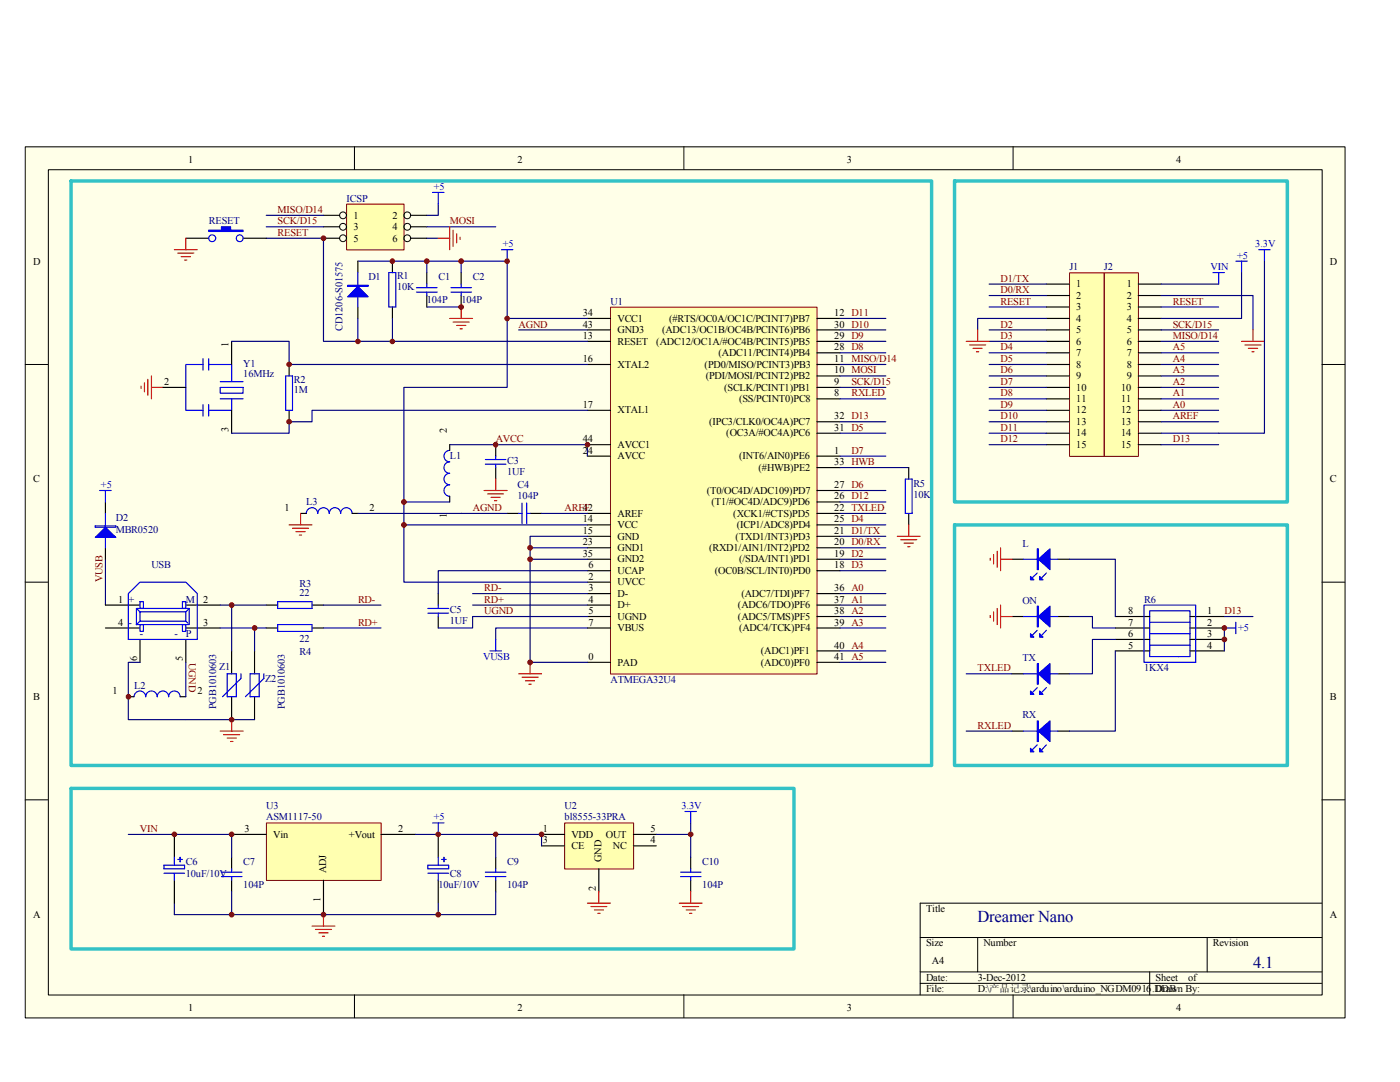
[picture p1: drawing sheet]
<svg xmlns="http://www.w3.org/2000/svg" width="279mm" height="216mm" viewBox="0 0 279 216" stroke-linecap="round" stroke-linejoin="round" font-family="sans-serif">
<path d="M5 29.3h263.4v173.8h-263.4z" fill="#ffffe8"/>
<g fill="none" stroke="#000" stroke-width=".2">
<path d="M5 29.3h263.4v173.8h-263.4zM9.7 33.9h254.2v164.6h-254.2zM70.7 29.3v4.5M136.5 29.3v4.5M202.2 29.3v4.5M5 72.7h4.6M263.8 72.7h4.6M5 116.2h4.6M263.8 116.2h4.6M5 159.6h4.6M263.8 159.6h4.6M70.7 198.5v4.6"/>
<path d="M136.5 198.5v4.6M183.6 187.1h80.2M183.6 193.9h80.2M183.6 196.2h80.2M195.1 187.1v6.8M202.2 198.5v4.6M229.4 193.9v4.6M240.9 187.1v6.8M263.8 180.2h-80.2v18.3"/>
</g>
<path d="M69.2 40.8h11.4v9.1h-11.4z" fill="#ffffb0"/>
<path d="M69.2 40.7h11.4v9.2h-11.4z" fill="none" stroke="#800000" stroke-width=".2"/>
<g fill="none" stroke="#000" stroke-width=".2">
<circle cx="68.5" cy="43" r=".68"/>
<circle cx="68.5" cy="45.3" r=".68"/>
<circle cx="68.5" cy="47.5" r=".68"/>
<circle cx="81.3" cy="45.3" r=".68"/>
<circle cx="81.3" cy="47.5" r=".68"/>
<circle cx="81.3" cy="43" r=".68"/>
</g>
<path d="M64.6 43h3.2M64.6 45.3h3.2M64.6 47.5h3.2M82 43h3.2M82 45.3h3.2M82 47.5h3.2M202 134.5h2.3M211.1 134.5h2.3" fill="none" stroke="#000" stroke-width=".23"/>
<path d="M85.2 45.3h13.7M85.2 47.5h2.3M87.5 40.7v2.3h-2.3" fill="none" stroke="#000080" stroke-width=".23"/>
<path d="M87.5 47.5h2.2M89.7 45.3v4.5M90.4 45.9v3.2M91.1 46.7v1.8M91.8 47.3v.5" fill="none" stroke="#f00" stroke-width=".23"/>
<path d="M204.3 134.5h6.8M207 137.2l-.9 .9M208.8 137.2l-.9 .9" fill="none" stroke="#00f" stroke-width=".23"/>
<path d="M207.2 134.5l2.3-2.1v4.1z" fill="#00f"/>
<path d="M207 132.4h.2v4.1h-.2zM207.2 134.5l2.4-2.1v4.1z" fill="none" stroke="#00f" stroke-width=".23"/>
<path d="M207.1 132.4v4.1" fill="none" stroke="#00f" stroke-width=".21"/>
<path d="M205.7 137.9l.6 .7h-.6z" fill="#00f"/>
<path d="M205.7 137.9l.6 .7h-.6z" fill="none" stroke="#00f" stroke-width=".23"/>
<path d="M207.5 137.9l.7 .7h-.7z" fill="#00f"/>
<path d="M207.5 137.9l.7 .7h-.7z" fill="none" stroke="#00f" stroke-width=".23"/>
<path d="M53.2 164.3h22.9v11.4h-22.9z" fill="#ffffb0"/>
<path d="M53.2 164.2h22.9v11.5h-22.9z" fill="none" stroke="#800000" stroke-width=".2"/>
<path d="M46.2 166.5h6.9M64.6 175.6v6.9M76 166.5h6.9M87.5 166.5v4.6M87.5 175.6v4.6M98.9 171.1v2.3M98.9 175.6v2.3" fill="none" stroke="#000" stroke-width=".23"/>
<path d="M85.4 172.6h4.1v.8h-4.1zM85.4 174.2h4.1M87.5 171.1v1.5M87.5 174.2v1.4M88.1 171.5h1M88.6 171.1v.9M96.9 174.9h4.1M96.9 174h4.1M98.9 173.4v.6M98.9 174.9v.7M136.7 161.9h2.3M137.8 161.9v2.3" fill="none" stroke="#00f" stroke-width=".23"/>
<path d="M82.9 166.5h25.2M98.9 177.9v4.6h-11.4M98.9 166.5v4.6" fill="none" stroke="#000080" stroke-width=".23"/>
<path d="M62.3 184.8h4.5M62.9 185.5h3.3M63.6 186.1h1.9M64.3 186.8h.5M64.6 182.5v2.3" fill="none" stroke="#f00" stroke-width=".23"/>
<path d="M121.9 61.3h41.2v73.2h-41.2z" fill="#ffffb0"/>
<path d="M121.8 61.3h41.3v73.2h-41.3z" fill="none" stroke="#800000" stroke-width=".2"/>
<g fill="none" stroke="#000" stroke-width=".23">
<path d="M71.4 52.1v2.3M78.3 52.1v2.3M85.2 54.4v2.3M85.2 59v2.3M92 54.4v2.3M92 59v2.3M32.5 77.3h4.6M46.2 68.1v4.6M57.7 72.7v2.3M71.4 61.3v2.2M78.3 61.3v2.2M117.2 63.5h4.6"/>
<path d="M117.2 65.8h4.6M117.2 68.1h4.6M117.2 72.7h4.6M163 63.5h4.6M163 65.8h4.6M163 68.1h4.6M163 72.7h4.6M163 79.6h4.6M163 77.3h4.6M163 75h4.6M163 70.4h4.6M46.2 81.9v4.5"/>
<path d="M57.7 81.9v2.3M89.7 88.7v1.2M89.7 99v1.2M98.9 88.7v2.3M98.9 93.3v2.3M117.2 81.9h4.6M117.2 88.7h4.6M117.2 91h4.6M163 91h4.6M163 97.9h4.6M163 93.3h4.6M163 86.4h4.6"/>
<path d="M163 84.2h4.6M87.5 118.4v2.3M101.2 102.4h2.3M105.8 102.4h2.3M117.2 102.4h4.6M117.2 104.7h4.6M117.2 107h4.6M117.2 109.3h4.6M117.2 111.6h4.6M117.2 113.9h4.6M117.2 116.2h4.6M117.2 118.4h4.6"/>
<path d="M163 102.4h4.6M163 104.7h4.6M163 107h4.6M163 109.3h4.6M163 111.6h4.6M163 113.9h4.6M163 118.4h4.6M163 100.2h4.6M25.6 139h1.2M35.9 139h1.2M46.2 129.9v4.6M46.2 139v4.6"/>
<path d="M50.8 129.9v4.6M50.8 139v4.6M53.1 120.7h2.3M53.1 125.3h2.3M62.3 120.7h2.3M62.3 125.3h2.3M87.5 123v2.3M117.2 120.7h4.6M117.2 123h4.6M117.2 125.3h4.6M117.2 132.2h4.6M163 120.7h4.6"/>
<path d="M163 123h4.6M163 125.3h4.6M163 132.2h4.6M163 129.9h4.6M34.8 166.5v4.6M34.8 175.6v4.6M46.2 171.1v2.3M46.2 175.6v2.3"/>
</g>
<g fill="none" stroke="#000080" stroke-width=".23">
<path d="M53.1 47.5h11.5v20.6h52.6M53.1 43h11.5M53.1 45.3h11.5M71.4 52.1h20.6v2.3M85.2 52.1v2.3M92 52.1h9.2v11.4h16M46.2 68.1h11.5v4.6h59.5M85.2 61.3h6.8M101.2 63.5v13.8h-20.6v22.9h9.1M103.5 65.8h13.7M167.6 63.5h9.2M167.6 65.8h9.2"/>
<path d="M167.6 68.1h9.2M167.6 70.4h9.2M167.6 72.7h9.2M167.6 75h9.2M167.6 77.3h9.2M167.6 79.6h9.2M89.7 88.7h27.5v2.3M117.2 81.9h-54.9v2.3h-4.6v2.2h-11.5M167.6 97.9h9.2M167.6 84.2h9.2M167.6 86.4h9.2M167.6 91h9.2"/>
<path d="M167.6 93.3h13.8M21 111.6v9.1M80.6 100.2v16h36.6M80.6 104.7h36.6M92 102.4h9.2M94.3 118.4h22.9M105.8 109.3h11.4M105.8 111.6h11.4M108.1 102.4h9.1M117.2 107h-11.4v25.2h11.4M117.2 113.9h-29.7v4.5M167.6 100.2h9.2"/>
<path d="M167.6 102.4h9.2M167.6 104.7h9.2M167.6 107h9.2M167.6 109.3h9.2M167.6 111.6h9.2M167.6 113.9h9.2M167.6 118.4h9.2M46.2 120.7v9.2M50.8 125.3v4.6M64.6 120.7h11.4M64.6 125.3h11.4M94.3 120.7h22.9"/>
<path d="M117.2 123h-22.9v2.3h-6.8M117.2 125.3h-18.3v2.3M167.6 120.7h9.2M167.6 123h9.2M167.6 125.3h9.2M167.6 129.9h9.2M167.6 132.2h9.2M37.1 143.6h13.7M25.6 166.5h20.6v4.6M46.2 177.9v4.6h-11.4v-2.3M87.5 180.2v2.3h-41.3"/>
</g>
<g fill="none" stroke="#f00" stroke-width=".23">
<path d="M28.2 77v.5M28.8 76.4v1.8M29.5 75.7v3.2M30.2 75v4.6M30.2 77.3h2.3M89.7 63.5h4.6M90.4 64.3h3.2M91.1 64.9h1.9M91.8 65.6h.5M92 61.3v2.2M96.6 97.9h4.6M97.3 98.6h3.2"/>
<path d="M98 99.2h1.8M98.7 99.9h.4M98.9 95.6v2.3M103.5 134.5h4.6M104.2 135.1h3.2M104.9 135.8h1.8M105.5 136.5h.5M105.8 132.2v2.3M43.9 145.9h4.6M44.6 146.6h3.2M45.3 147.3h1.9M46 148h.5"/>
<path d="M46.2 143.6v2.3"/>
</g>
<g fill="none" stroke="#00f" stroke-width=".23">
<path d="M71.4 54.4v6.9M77.6 54.4h1.4v6.9h-1.4zM83.1 58.3h4.1M83.1 57.4h4.1M85.2 56.7v.7M85.2 58.3v.7M90 58.3h4.1M90 57.4h4.1M92 56.7v.7M92 58.3v.7M40.5 72.7h-3.4v9.2h3.4M40.5 71.6v2.3"/>
<path d="M41.7 72.7h4.5v3.5M41.7 71.6v2.3M43.9 77.3h4.6v1.1h-4.6zM43.9 79.6h4.6M43.9 76.2h4.6M46.2 79.6v2.3h-4.5M57 75h1.4v6.9h-1.4zM40.5 80.7v2.3M41.7 80.7v2.3M89.7 89.9a1.14 1.14 0 0 0-1.1 1.1 1.14 1.14 0 0 0 1.1 1.2 1.14 1.14 0 0 0-1.1 1.1 1.14 1.14 0 0 0 1.1 1.1 1.14 1.14 0 0 0-1.1 1.2 1.14 1.14 0 0 0 1.1 1.1 1.14 1.14 0 0 0-1.1 1.2 1.14 1.14 0 0 0 1.1 1.1M96.9 92.6h4.1M96.9 91.7h4.1"/>
<path d="M98.9 91v.7M98.9 92.6v.7M103.5 102.4h.7M104.2 100.4v4.1M105.1 102.4h.7M105.1 100.4v4.1M26.8 139a1.16 1.16 0 0 1 1.1-1.1 1.16 1.16 0 0 1 1.2 1.1 1.14 1.14 0 0 1 1.1-1.1 1.14 1.14 0 0 1 1.2 1.1 1.14 1.14 0 0 1 1.1-1.1 1.14 1.14 0 0 1 1.2 1.1 1.14 1.14 0 0 1 1.1-1.1 1.14 1.14 0 0 1 1.1 1.1M45.3 134.5h1.9v4.5h-1.9zM48.1 134.5v.9l-3.7 3.6M49.9 134.5h1.8v4.5h-1.8zM52.7 134.5v.9l-3.7 3.6M55.4 120.1h6.9v1.3h-6.9z"/>
<path d="M55.4 124.6h6.9v1.4h-6.9zM85.4 122.3h4.1M85.4 121.4h4.1M87.5 120.7v.7M87.5 122.3v.7M97.8 129.9h2.3M98.9 127.6v2.3M32.7 172.6h4.1v.8h-4.1zM32.7 174.2h4.1M34.8 171.1v1.5M34.8 174.2v1.4M35.5 171.5h.9"/>
<path d="M35.9 171.1v.9M44.2 174.9h4.1M44.2 174h4.1M46.2 173.4v.6M46.2 174.9v.7"/>
</g>
<path d="M71.4 57.1l2.1 2.1h-4.1z" fill="#00f"/>
<path d="M69.4 56.9h4.1v.3h-4.1zM71.4 57.2l2.1 2h-4.1zM204.3 145.9h6.8M207 148.6l-.9 1M208.8 148.6l-.9 1" fill="none" stroke="#00f" stroke-width=".23"/>
<path d="M71.4 63.5v4.6M78.3 63.5v4.6" fill="none" stroke="#000080" stroke-width=".23"/>
<path d="M202 145.9h2.3M211.1 145.9h2.3" fill="none" stroke="#000" stroke-width=".23"/>
<path d="M207.2 145.9l2.3-2.1v4.2z" fill="#00f"/>
<path d="M207 143.8h.2v4.2h-.2zM207.2 145.9l2.4-2.1v4.2z" fill="none" stroke="#00f" stroke-width=".23"/>
<path d="M207.1 143.8v4.2" fill="none" stroke="#00f" stroke-width=".21"/>
<path d="M205.7 149.3l.6 .7h-.6z" fill="#00f"/>
<path d="M205.7 149.3l.6 .7h-.6z" fill="none" stroke="#00f" stroke-width=".23"/>
<path d="M207.5 149.3l.7 .7h-.7z" fill="#00f"/>
<path d="M180.7 95.6h1.3v6.8h-1.3zM207.5 149.3l.7 .7h-.7z" fill="none" stroke="#00f" stroke-width=".23"/>
<path d="M192.8 145.9h9.2" fill="none" stroke="#000080" stroke-width=".23"/>
<path d="M37.1 47.5h4.6M48.5 47.5h4.6M181.4 93.3v2.3M181.4 102.4v2.3" fill="none" stroke="#000" stroke-width=".23"/>
<path d="M179.1 107h4.5M179.7 107.7h3.3M180.4 108.4h1.9M181.1 109.1h.5M181.4 104.7v2.3" fill="none" stroke="#f00" stroke-width=".23"/>
<path d="M41.7 45.9h2.5v-.6h1.8v.6h2.5v.3h-6.8z" fill-rule="evenodd" fill="#00f"/>
<g fill="none" stroke="#00f" stroke-width=".23">
<path d="M41.7 45.9h2.5v-.6h1.8v.6h2.5v.3h-6.8zM246.6 52.1h2.3M247.8 52.1v2.3M251.2 49.8h2.3M252.3 49.8v2.3M61.1 102.4a1.14 1.14 0 0 1 1.2-1.1 1.14 1.14 0 0 1 1.1 1.1 1.14 1.14 0 0 1 1.2-1.1 1.14 1.14 0 0 1 1.1 1.1 1.14 1.14 0 0 1 1.1-1.1 1.14 1.14 0 0 1 1.2 1.1 1.14 1.14 0 0 1 1.1-1.1 1.14 1.14 0 0 1 1.2 1.1"/>
<circle cx="42.4" cy="47.5" r=".69"/>
<circle cx="47.8" cy="47.5" r=".68"/>
</g>
<path d="M34.8 49.8h4.6M35.5 50.5h3.2M36.2 51.2h1.8M36.8 51.9h.5M37.1 47.5v2.3M57.7 104.7h4.6M58.4 105.4h3.2M59.1 106.1h1.8M59.7 106.8h.5M60 102.4v2.3" fill="none" stroke="#f00" stroke-width=".23"/>
<path d="M60 102.4h1.1M70.3 102.4h1.1" fill="none" stroke="#000" stroke-width=".23"/>
<path d="M71.4 102.4h20.6M192.8 134.5h9.2" fill="none" stroke="#000080" stroke-width=".23"/>
<path d="M112.7 164.3h13.7v9.1h-13.7z" fill="#ffffb0"/>
<path d="M112.7 164.2h13.7v9.2h-13.7z" fill="none" stroke="#800000" stroke-width=".2"/>
<path d="M21 100.2v2.2M21 109.3v2.3M108.1 166.5h4.5M108.1 168.8h4.5M119.5 173.4v4.5M126.4 166.5h4.6M126.4 168.8h4.6M137.8 171.1v2.3M137.8 175.6v2.3" fill="none" stroke="#000" stroke-width=".23"/>
<path d="M119.5 177.9v2.3M137.8 177.9v2.3M117.2 180.2h4.6M117.9 180.9h3.2M118.6 181.6h1.8M119.3 182.2h.5M135.6 180.2h4.5M136.2 180.9h3.2M136.9 181.6h1.9M137.6 182.2h.5" fill="none" stroke="#f00" stroke-width=".23"/>
<path d="M108.1 166.5v2.3M137.8 164.2v2.3h-6.8M137.8 166.5v4.6" fill="none" stroke="#000080" stroke-width=".23"/>
<path d="M21 102.4v6.9M135.8 174.9h4.1M135.8 174h4.1M137.8 173.4v.6M137.8 174.9v.7" fill="none" stroke="#00f" stroke-width=".23"/>
<path d="M19 107.2l2-2 2.1 2z" fill="#00f"/>
<path d="M19.9 97.9h2.3M21 97.9v2.3M19 104.9h4.1v.3h-4.1zM21 105.2l2.1 2h-4.1z" fill="none" stroke="#00f" stroke-width=".23"/>
<circle cx="64.6" cy="47.5" r=".46" fill="#800000"/>
<circle cx="64.6" cy="47.5" r=".46" fill="none" stroke="#800000" stroke-width=".2"/>
<circle cx="117.2" cy="88.7" r=".46" fill="#800000"/>
<circle cx="117.2" cy="88.7" r=".46" fill="none" stroke="#800000" stroke-width=".2"/>
<circle cx="92" cy="61.3" r=".46" fill="#800000"/>
<circle cx="92" cy="61.3" r=".46" fill="none" stroke="#800000" stroke-width=".2"/>
<circle cx="92" cy="52.1" r=".46" fill="#800000"/>
<circle cx="92" cy="52.1" r=".46" fill="none" stroke="#800000" stroke-width=".2"/>
<circle cx="85.2" cy="52.1" r=".46" fill="#800000"/>
<circle cx="85.2" cy="52.1" r=".46" fill="none" stroke="#800000" stroke-width=".2"/>
<circle cx="101.2" cy="63.6" r=".44" fill="#800000"/>
<circle cx="101.2" cy="63.6" r=".44" fill="none" stroke="#800000" stroke-width=".2"/>
<circle cx="80.6" cy="100.2" r=".46" fill="#800000"/>
<circle cx="80.6" cy="100.2" r=".46" fill="none" stroke="#800000" stroke-width=".2"/>
<circle cx="80.6" cy="104.7" r=".46" fill="#800000"/>
<circle cx="80.6" cy="104.7" r=".46" fill="none" stroke="#800000" stroke-width=".2"/>
<circle cx="105.8" cy="132.2" r=".46" fill="#800000"/>
<circle cx="105.8" cy="132.2" r=".46" fill="none" stroke="#800000" stroke-width=".2"/>
<circle cx="105.8" cy="109.3" r=".46" fill="#800000"/>
<circle cx="105.8" cy="109.3" r=".46" fill="none" stroke="#800000" stroke-width=".2"/>
<circle cx="105.8" cy="111.6" r=".46" fill="#800000"/>
<circle cx="105.8" cy="111.6" r=".46" fill="none" stroke="#800000" stroke-width=".2"/>
<circle cx="71.4" cy="68.1" r=".45" fill="#800000"/>
<circle cx="71.4" cy="68.1" r=".45" fill="none" stroke="#800000" stroke-width=".2"/>
<circle cx="78.3" cy="68.1" r=".44" fill="#800000"/>
<circle cx="78.3" cy="68.1" r=".44" fill="none" stroke="#800000" stroke-width=".2"/>
<path d="M242.1 54.4h2.2M243.2 54.4v2.3" fill="none" stroke="#00f" stroke-width=".23"/>
<path d="M220.4 54.5h6.8v36.6h-6.8z" fill="#ffffb0"/>
<path d="M220.3 54.4h6.9v36.7h-6.9z" fill="none" stroke="#800000" stroke-width=".2"/>
<g fill="none" stroke="#000" stroke-width=".23">
<path d="M227.2 56.7h4.5M227.2 59h4.5M227.2 61.3h4.5M227.2 63.5h4.5M227.2 65.8h4.5M227.2 68.1h4.5M227.2 70.4h4.5M227.2 72.7h4.5M227.2 75h4.5M227.2 77.3h4.5M227.2 79.6h4.5M227.2 81.9h4.5"/>
<path d="M227.2 84.2h4.5M227.2 86.4h4.5M227.2 88.7h4.5"/>
</g>
<path d="M213.5 54.5h6.8v36.6h-6.8z" fill="#ffffb0"/>
<path d="M213.4 54.4h6.9v36.7h-6.9z" fill="none" stroke="#800000" stroke-width=".2"/>
<g fill="none" stroke="#000" stroke-width=".23">
<path d="M208.8 56.7h4.6M208.8 59h4.6M208.8 61.3h4.6M208.8 63.5h4.6M208.8 65.8h4.6M208.8 68.1h4.6M208.8 70.4h4.6M208.8 72.7h4.6M208.8 75h4.6M208.8 77.3h4.6M208.8 79.6h4.6M208.8 81.9h4.6"/>
<path d="M208.8 84.2h4.6M208.8 86.4h4.6M208.8 88.7h4.6"/>
</g>
<g fill="none" stroke="#000080" stroke-width=".23">
<path d="M197.4 56.7h11.4M197.4 59h11.4M231.7 59h18.4v6.8M231.7 56.7h11.5M247.8 54.4v9.1h-16.1M252.3 52.1v34.3h-20.6M197.4 61.3h11.4M197.4 65.8h11.4M197.4 68.1h11.4M197.4 70.4h11.4M197.4 72.7h11.4M197.4 75h11.4"/>
<path d="M197.4 77.3h11.4M197.4 79.6h11.4M208.8 63.5h-13.7v2.3M231.7 61.3h11.5M231.7 70.4h11.5M231.7 72.7h11.5M231.7 75h11.5M231.7 77.3h11.5M231.7 79.6h11.5M197.4 81.9h11.4M197.4 84.2h11.4M197.4 86.4h11.4"/>
<path d="M197.4 88.7h11.4M231.7 81.9h11.5M231.7 84.2h11.5M231.7 88.7h11.5"/>
</g>
<path d="M192.8 68.1h4.6M193.5 68.8h3.2M194.2 69.5h1.8M194.9 70.2h.4M195.1 65.8v2.3M247.8 68.1h4.5M248.5 68.8h3.2M249.1 69.5h1.9M249.9 70.2h.4M250.1 65.8v2.3" fill="none" stroke="#f00" stroke-width=".23"/>
<circle cx="78.3" cy="52.1" r=".45" fill="#800000"/>
<circle cx="78.3" cy="52.1" r=".45" fill="none" stroke="#800000" stroke-width=".2"/>
<circle cx="57.7" cy="84.1" r=".46" fill="#800000"/>
<circle cx="57.7" cy="84.1" r=".46" fill="none" stroke="#800000" stroke-width=".2"/>
<circle cx="57.7" cy="72.7" r=".45" fill="#800000"/>
<circle cx="57.7" cy="72.7" r=".45" fill="none" stroke="#800000" stroke-width=".2"/>
<circle cx="98.9" cy="88.7" r=".45" fill="#800000"/>
<circle cx="98.9" cy="88.7" r=".45" fill="none" stroke="#800000" stroke-width=".2"/>
<path d="M21 120.7h6.9M21 125.3h6.9M27.9 127.6v4.6M37.1 120.7h6.8M37.1 125.3h6.8M37.1 127.6v4.6" fill="none" stroke="#000" stroke-width=".23"/>
<path d="M25.6 118.4l2.3-2.2h9.2l2.3 2.2v9.2h-13.8zM27.2 121.4h10.6v3.2h-10.6zM27.2 121.4l.7 .7M27.9 120.1h.7v1.3h-.7zM27.9 124.6h.7v1.4h-.7zM27.9 122.1h9.2v1.9h-9.2zM27.9 124l-.7 .6M36.4 120.1h.7v1.3h-.7zM36.4 124.6h.7v1.4h-.7zM37.1 124l.4 .4M37.8 121.4l-.7 .7" fill="none" stroke="#00f" stroke-width=".23"/>
<path d="M43.9 120.7h9.2M43.9 125.3h9.2" fill="none" stroke="#000080" stroke-width=".23"/>
<circle cx="46.2" cy="120.7" r=".46" fill="#800000"/>
<circle cx="46.2" cy="120.7" r=".46" fill="none" stroke="#800000" stroke-width=".2"/>
<circle cx="50.8" cy="125.3" r=".46" fill="#800000"/>
<circle cx="50.8" cy="125.3" r=".46" fill="none" stroke="#800000" stroke-width=".2"/>
<circle cx="46.2" cy="143.6" r=".46" fill="#800000"/>
<circle cx="46.2" cy="143.6" r=".46" fill="none" stroke="#800000" stroke-width=".2"/>
<path d="M27.9 132.2h-2.3v11.4h11.5M37.1 132.2v6.8" fill="none" stroke="#000080" stroke-width=".23"/>
<circle cx="25.6" cy="139" r=".46" fill="#800000"/>
<circle cx="25.6" cy="139" r=".46" fill="none" stroke="#800000" stroke-width=".2"/>
<path d="M100.1 49.8h2.3M101.2 49.8v2.3M86.3 164.2h2.3M87.5 164.2v2.3" fill="none" stroke="#00f" stroke-width=".23"/>
<circle cx="101.2" cy="52.1" r=".45" fill="#800000"/>
<circle cx="101.2" cy="52.1" r=".45" fill="none" stroke="#800000" stroke-width=".2"/>
<path d="M86.3 38.4h2.3M87.5 38.4v2.3M204.3 111.6h6.8M207 114.3l-.9 .9M208.8 114.3l-.9 .9" fill="none" stroke="#00f" stroke-width=".23"/>
<path d="M202 111.6h2.3M211.1 111.6h2.3" fill="none" stroke="#000" stroke-width=".23"/>
<path d="M207.2 111.6l2.3-2.1v4.2z" fill="#00f"/>
<path d="M207 109.5h.2v4.2h-.2zM207.2 111.6l2.4-2.1v4.2z" fill="none" stroke="#00f" stroke-width=".23"/>
<path d="M207.1 109.5v4.2" fill="none" stroke="#00f" stroke-width=".21"/>
<path d="M205.7 115l.6 .7h-.6z" fill="#00f"/>
<path d="M205.7 115l.6 .7h-.6z" fill="none" stroke="#00f" stroke-width=".23"/>
<path d="M207.5 115l.7 .7h-.7z" fill="#00f"/>
<path d="M207.5 115l.7 .7h-.7zM204.3 123h6.8M207 125.8l-.9 .9M208.8 125.8l-.9 .9" fill="none" stroke="#00f" stroke-width=".23"/>
<path d="M202 123h2.3M211.1 123h2.3" fill="none" stroke="#000" stroke-width=".23"/>
<path d="M207.2 123l2.3-2.1v4.2z" fill="#00f"/>
<path d="M207 120.9h.2v4.2h-.2zM207.2 123l2.4-2.1v4.2z" fill="none" stroke="#00f" stroke-width=".23"/>
<path d="M207.1 120.9v4.2" fill="none" stroke="#00f" stroke-width=".21"/>
<path d="M205.7 126.4l.6 .7h-.6z" fill="#00f"/>
<path d="M205.7 126.4l.6 .7h-.6z" fill="none" stroke="#00f" stroke-width=".23"/>
<path d="M207.5 126.4l.7 .7h-.7z" fill="#00f"/>
<path d="M207.5 126.4l.7 .7h-.7zM228.3 120.7h10.3v11.5h-10.3zM229.4 128.7h8.1v2.3h-8.1zM229.4 126.4h8.1M229.4 124.2h8.1M237.5 128.7v-6.8h-8.1v8M244.3 125.3h2.3M246.6 124.2v2.2" fill="none" stroke="#00f" stroke-width=".23"/>
<path d="M197.6 111.4v.4M198.3 110.7v1.8M199 110v3.2M199.7 109.3v4.6M199.7 111.6h2.3M197.6 122.8v.4M198.3 122.1v1.9M199 121.4v3.2M199.7 120.7v4.6M199.7 123h2.3" fill="none" stroke="#f00" stroke-width=".23"/>
<path d="M222.6 123h6.8M222.6 125.3h6.8M222.6 127.6h6.8M222.6 129.9h6.8M237.5 123h6.8M237.5 125.3h6.8M237.5 127.6h6.8M237.5 129.9h6.8" fill="none" stroke="#000" stroke-width=".23"/>
<path d="M213.4 111.6h9.2v11.4M213.4 123h4.6v2.3h4.6M222.6 127.6h-4.6v6.9h-4.6M222.6 129.9v16h-9.2M244.3 123h5.8M244.3 125.3v4.6" fill="none" stroke="#000080" stroke-width=".23"/>
<path d="M14.2 36.1h171.7v116.6h-171.7zM190.5 36.1h66.4v64.1h-66.4zM14.2 157.3h144.3v32.1h-144.3z" fill="none" stroke="#33c2c6" stroke-width=".69"/>
<circle cx="244.3" cy="125.3" r=".46" fill="#800000"/>
<circle cx="244.3" cy="125.3" r=".46" fill="none" stroke="#800000" stroke-width=".2"/>
<circle cx="244.3" cy="127.6" r=".46" fill="#800000"/>
<circle cx="244.3" cy="127.6" r=".46" fill="none" stroke="#800000" stroke-width=".2"/>
<path d="M190.5 104.7h66.4v48h-66.4z" fill="none" stroke="#33c2c6" stroke-width=".69"/>
<circle cx="46.2" cy="166.5" r=".45" fill="#800000"/>
<circle cx="46.2" cy="166.5" r=".45" fill="none" stroke="#800000" stroke-width=".2"/>
<circle cx="64.6" cy="182.5" r=".46" fill="#800000"/>
<circle cx="64.6" cy="182.5" r=".46" fill="none" stroke="#800000" stroke-width=".2"/>
<circle cx="87.5" cy="166.5" r=".45" fill="#800000"/>
<circle cx="87.5" cy="166.5" r=".45" fill="none" stroke="#800000" stroke-width=".2"/>
<circle cx="108.1" cy="166.5" r=".45" fill="#800000"/>
<circle cx="108.1" cy="166.5" r=".45" fill="none" stroke="#800000" stroke-width=".2"/>
<circle cx="98.9" cy="166.5" r=".44" fill="#800000"/>
<circle cx="98.9" cy="166.5" r=".44" fill="none" stroke="#800000" stroke-width=".2"/>
<circle cx="87.5" cy="182.5" r=".46" fill="#800000"/>
<circle cx="87.5" cy="182.5" r=".46" fill="none" stroke="#800000" stroke-width=".2"/>
<circle cx="34.8" cy="166.5" r=".45" fill="#800000"/>
<circle cx="34.8" cy="166.5" r=".45" fill="none" stroke="#800000" stroke-width=".2"/>
<circle cx="46.2" cy="182.5" r=".46" fill="#800000"/>
<circle cx="46.2" cy="182.5" r=".46" fill="none" stroke="#800000" stroke-width=".2"/>
<circle cx="137.8" cy="166.5" r=".45" fill="#800000"/>
<circle cx="137.8" cy="166.5" r=".45" fill="none" stroke="#800000" stroke-width=".2"/>
<path d="M231.7 65.8h11.5M231.7 68.1h11.5" fill="none" stroke="#000080" stroke-width=".23"/>
<g font-size="3.3" fill="#000080">
<text x="195.1" y="184">Dreamer Nano</text>
<text x="250.1" y="193.2">4.1</text>
</g>
<g font-size="2.1">
<text x="37.5" y="32.4">1</text>
<text x="103.3" y="32.4">2</text>
<text x="169" y="32.4">3</text>
<text x="234.7" y="32.4">4</text>
<text x="70.5" y="43.6">1</text>
<text x="70.5" y="45.9">3</text>
<text x="78.3" y="43.6">2</text>
<text x="78.3" y="45.9">4</text>
<text x="6.6" y="52.8">D</text>
<text x="70.5" y="48.2">5</text>
<text x="78.3" y="48.2">6</text>
<text x="265.4" y="52.8">D</text>
<text x="214.8" y="57.4">1</text>
<text x="214.8" y="59.6">2</text>
<text x="224.9" y="57.4">1</text>
<text x="224.9" y="59.6">2</text>
<text x="116.3" y="63.1">34</text>
<text x="116.3" y="65.4">43</text>
<text x="123.2" y="64.2">VCC1</text>
<text x="133.5" y="64.2">(#RTS/OC0A/OC1C/PCINT7)PB7</text>
<text x="166.5" y="63.1">12 D11</text>
<text x="166.5" y="65.4">30 D10</text>
<text x="214.8" y="61.9">3</text>
<text x="214.8" y="64.2">4</text>
<text x="224.9" y="61.9">3</text>
<text x="224.9" y="64.2">4</text>
<text x="45.6" y="69.3" transform="rotate(-90 45.6 69.3)">1</text>
<text x="116.3" y="67.6">13</text>
<text x="123.2" y="66.5">GND3</text>
<text x="123.2" y="68.8">RESET</text>
<text x="131" y="68.8">(ADC12/OC1A/#OC4B/PCINT5)PB5</text>
<text x="132.1" y="66.5">(ADC13/OC1B/OC4B/PCINT6)PB6</text>
<text x="143.4" y="71.1">(ADC11/PCINT4)PB4</text>
<text x="166.5" y="67.6">29 D9</text>
<text x="166.5" y="69.9">28 D8</text>
<text x="214.8" y="66.5">5</text>
<text x="214.8" y="68.8">6</text>
<text x="214.8" y="71.1">7</text>
<text x="224.9" y="66.5">5</text>
<text x="224.9" y="68.8">6</text>
<text x="224.9" y="71.1">7</text>
<text x="32.8" y="76.8">2</text>
<text x="116.3" y="72.2">16</text>
<text x="123.2" y="73.4">XTAL2</text>
<text x="140.6" y="73.4">(PD0/MISO/PCINT3)PB3</text>
<text x="140.8" y="75.6">(PDI/MOSI/PCINT2)PB2</text>
<text x="144.5" y="77.9">(SCLK/PCINT1)PB1</text>
<text x="166.5" y="76.8">9</text>
<text x="166.5" y="74.5">10 MOSI</text>
<text x="166.5" y="72.2">11 MISO/D14</text>
<text x="214.8" y="73.4">8</text>
<text x="214.8" y="75.6">9</text>
<text x="214.8" y="77.9">10</text>
<text x="223.7" y="77.9">10</text>
<text x="224.9" y="73.4">8</text>
<text x="224.9" y="75.6">9</text>
<text x="116.3" y="81.4">17</text>
<text x="123.2" y="82.5">XTAL1</text>
<text x="147.5" y="80.2">(SS/PCINT0)PC8</text>
<text x="166.5" y="79.1">8</text>
<text x="166.5" y="83.7">32 D13</text>
<text x="214.8" y="80.2">11</text>
<text x="214.8" y="82.5">12</text>
<text x="223.7" y="80.2">11</text>
<text x="223.7" y="82.5">12</text>
<text x="45.6" y="86.2" transform="rotate(-90 45.6 86.2)">3</text>
<text x="89.2" y="86.4" transform="rotate(-90 89.2 86.4)">2</text>
<text x="116.3" y="88.2">44</text>
<text x="123.2" y="89.4">AVCC1</text>
<text x="141.5" y="84.8">(IPC3/CLK0/OC4A)PC7</text>
<text x="144.9" y="87.1">(OC3A/#OC4A)PC6</text>
<text x="166.5" y="85.9">31 D5</text>
<text x="214.8" y="84.8">13</text>
<text x="214.8" y="87.1">14</text>
<text x="214.8" y="89.4">15</text>
<text x="223.7" y="84.8">13</text>
<text x="223.7" y="87.1">14</text>
<text x="223.7" y="89.4">15</text>
<text x="116.3" y="90.5">24</text>
<text x="123.2" y="91.7">AVCC</text>
<text x="147.5" y="91.7">(INT6/AIN0)PE6</text>
<text x="151.4" y="93.9">(#HWB)PE2</text>
<text x="166.5" y="92.8">33 HWB</text>
<text x="166.5" y="90.5">1</text>
<text x="6.6" y="96.2">C</text>
<text x="56.8" y="101.9">1</text>
<text x="73.7" y="101.9">2</text>
<text x="116.3" y="101.9">42</text>
<text x="141.1" y="98.5">(T0/OC4D/ADC109)PD7</text>
<text x="142" y="100.8">(T1/#OC4D/ADC9)PD6</text>
<text x="166.5" y="101.9">22 TXLED</text>
<text x="166.5" y="97.4">27 D6</text>
<text x="166.5" y="99.7">26 D12</text>
<text x="265.4" y="96.2">C</text>
<text x="89.2" y="103.4" transform="rotate(-90 89.2 103.4)">1</text>
<text x="116.3" y="104.2">14</text>
<text x="116.3" y="106.5">15</text>
<text x="123.2" y="103.1">AREF</text>
<text x="123.2" y="105.4">VCC</text>
<text x="123.2" y="107.7">GND</text>
<text x="146.3" y="103.1">(XCK1/#CTS)PD5</text>
<text x="146.8" y="107.7">(TXD1/INT3)PD3</text>
<text x="147" y="105.4">(ICP1/ADC8)PD4</text>
<text x="166.5" y="104.2">25 D4</text>
<text x="166.5" y="106.5">21 D1/TX</text>
<text x="116.3" y="108.8">23</text>
<text x="116.3" y="111.1">35</text>
<text x="117.5" y="113.4">6</text>
<text x="123.2" y="109.9">GND1</text>
<text x="123.2" y="112.2">GND2</text>
<text x="141.5" y="109.9">(RXD1/AIN1/INT2)PD2</text>
<text x="147.5" y="112.2">(/SDA/INT1)PD1</text>
<text x="166.5" y="111.1">19 D2</text>
<text x="166.5" y="108.8">20 D0/RX</text>
<text x="166.5" y="113.4">18 D3</text>
<text x="117.5" y="115.7">2</text>
<text x="117.5" y="118">3</text>
<text x="123.2" y="114.5">UCAP</text>
<text x="123.2" y="116.8">UVCC</text>
<text x="123.2" y="119.1">D-</text>
<text x="142.7" y="114.5">(OC0B/SCL/INT0)PD0</text>
<text x="148" y="119.1">(ADC7/TDI)PF7</text>
<text x="166.5" y="118">36 A0</text>
<text x="23.6" y="120.3">1</text>
<text x="23.6" y="124.8">4</text>
<text x="40.6" y="120.3">2</text>
<text x="40.6" y="124.8">3</text>
<text x="117.5" y="120.3">4</text>
<text x="117.5" y="122.6">5</text>
<text x="117.5" y="124.8">7</text>
<text x="123.2" y="121.4">D+</text>
<text x="123.2" y="123.7">UGND</text>
<text x="123.2" y="126">VBUS</text>
<text x="147.3" y="121.4">(ADC6/TDO)PF6</text>
<text x="147.3" y="123.7">(ADC5/TMS)PF5</text>
<text x="147.5" y="126">(ADC4/TCK)PF4</text>
<text x="166.5" y="120.3">37 A1</text>
<text x="166.5" y="122.6">38 A2</text>
<text x="166.5" y="124.8">39 A3</text>
<text x="225.1" y="124.8">7</text>
<text x="225.1" y="122.6">8</text>
<text x="240.9" y="122.6">1</text>
<text x="240.9" y="124.8">2</text>
<text x="27.3" y="132" transform="rotate(-90 27.3 132)">6</text>
<text x="36.5" y="132" transform="rotate(-90 36.5 132)">5</text>
<text x="117.5" y="131.7">0</text>
<text x="151.8" y="130.6">(ADC1)PF1</text>
<text x="166.5" y="131.7">41 A5</text>
<text x="166.5" y="129.4">40 A4</text>
<text x="225.1" y="129.4">5</text>
<text x="225.1" y="127.1">6</text>
<text x="240.9" y="127.1">3</text>
<text x="240.9" y="129.4">4</text>
<text x="123.2" y="132.8">PAD</text>
<text x="151.8" y="132.8">(ADC0)PF0</text>
<text x="6.6" y="139.7">B</text>
<text x="22.4" y="138.6">1</text>
<text x="39.4" y="138.6">2</text>
<text x="265.4" y="139.7">B</text>
<text x="48.8" y="166">3</text>
<text x="54.5" y="167.1">Vin</text>
<text x="69.6" y="167.1">+Vout</text>
<text x="79.5" y="166">2</text>
<text x="108.3" y="166">1</text>
<text x="114" y="167.1">VDD</text>
<text x="120.9" y="167.1">OUT</text>
<text x="129.8" y="166">5</text>
<text x="108.3" y="168.3">3</text>
<text x="114" y="169.4">CE</text>
<text x="120.1" y="172" transform="rotate(-90 120.1 172)">GND</text>
<text x="122.3" y="169.4">NC</text>
<text x="129.8" y="168.3">4</text>
<text x="65.1" y="174.3" transform="rotate(-90 65.1 174.3)">ADJ</text>
<text x="118.9" y="177.7" transform="rotate(-90 118.9 177.7)">2</text>
<text x="6.6" y="183.1">A</text>
<text x="64" y="180" transform="rotate(-90 64 180)">1</text>
<text x="184.8" y="182">Title</text>
<text x="265.4" y="183.1">A</text>
<text x="184.8" y="188.8">Size</text>
<text x="196.3" y="188.8">Number</text>
<text x="242.1" y="188.8">Revision</text>
<text x="184.8" y="195.7">Date:</text>
<text x="184.8" y="198">File:</text>
<text x="186" y="192.3">A4</text>
<text x="195.1" y="195.7">3-Dec-2012</text>
<text x="195.1" y="198">D:\产产产产\arduino\arduino_NGDM0916.DDB</text>
<text x="230.6" y="198">Drawn By:</text>
<text x="230.6" y="195.7">Sheet</text>
<text x="237.1" y="195.7">of</text>
<text x="37.5" y="201.7">1</text>
<text x="103.3" y="201.7">2</text>
<text x="169" y="201.7">3</text>
<text x="234.7" y="201.7">4</text>
</g>
<g font-size="2.1" fill="#000080">
<text x="69.2" y="40.2">ICSP</text>
<text x="41.7" y="44.8">RESET</text>
<text x="213.4" y="53.9">J1</text>
<text x="220.3" y="53.9">J2</text>
<text x="73.5" y="56">D1</text>
<text x="79.2" y="55.8">R1</text>
<text x="79.2" y="57.8">10K</text>
<text x="87.5" y="56">C1</text>
<text x="94.4" y="56">C2</text>
<text x="85.2" y="60.5">104P</text>
<text x="92.1" y="60.5">104P</text>
<text x="121.8" y="60.8">U1</text>
<text x="68.3" y="66.1" transform="rotate(-90 68.3 66.1)">CD1206-S01575</text>
<text x="48.6" y="73.2">Y1</text>
<text x="48.6" y="75.2">16MHz</text>
<text x="58.6" y="76.3">R2</text>
<text x="58.6" y="78.4">1M</text>
<text x="89.8" y="91.7">L1</text>
<text x="101.2" y="92.6">C3</text>
<text x="101.2" y="94.9">1UF</text>
<text x="61.1" y="100.8">L3</text>
<text x="103.3" y="97.4">C4</text>
<text x="103.3" y="99.7">104P</text>
<text x="182.3" y="97.2">R5</text>
<text x="182.3" y="99.4">10K</text>
<text x="23.1" y="104">D2</text>
<text x="23.1" y="106.3">MBR0520</text>
<text x="30.2" y="113.4">USB</text>
<text x="204" y="109.1">L</text>
<text x="59.8" y="117.1">R3</text>
<text x="59.8" y="118.9">22</text>
<text x="25.7" y="120.3">+</text>
<text x="25.7" y="124.8">-</text>
<text x="37.1" y="120.3">M</text>
<text x="89.8" y="122.3">C5</text>
<text x="89.8" y="124.6">1UF</text>
<text x="204" y="120.5">ON</text>
<text x="228.3" y="120.3">R6</text>
<text x="27.9" y="127.1">-</text>
<text x="34.8" y="127.1">-</text>
<text x="37.1" y="127.1">P</text>
<text x="59.8" y="130.8">R4</text>
<text x="59.8" y="128">22</text>
<text x="204" y="131.9">TX</text>
<text x="26.8" y="137.4">L2</text>
<text x="43.7" y="133.7">Z1</text>
<text x="52.9" y="136">Z2</text>
<text x="121.8" y="136.3">ATMEGA32U4</text>
<text x="228.3" y="134">1KX4</text>
<text x="43.1" y="141.6" transform="rotate(-90 43.1 141.6)">PGB1010603</text>
<text x="56.9" y="141.6" transform="rotate(-90 56.9 141.6)">PGB1010603</text>
<text x="204" y="143.3">RX</text>
<text x="53.1" y="161.4">U3</text>
<text x="112.7" y="161.4">U2</text>
<text x="53.1" y="163.7">ASM1117-50</text>
<text x="112.7" y="163.7">bl8555-33PRA</text>
<text x="37.1" y="172.6">C6</text>
<text x="48.6" y="172.6">C7</text>
<text x="101.2" y="172.6">C9</text>
<text x="140.2" y="172.6">C10</text>
<text x="37.1" y="174.9">10uF/10V</text>
<text x="48.6" y="177.2">104P</text>
<text x="87.5" y="177.2">10uF/10V</text>
<text x="89.8" y="174.9">C8</text>
<text x="101.2" y="177.2">104P</text>
<text x="140.2" y="177.2">104P</text>
</g>
<g font-size="2.1" fill="#00f">
<text x="86.6" y="37.9">+5</text>
<text x="100.3" y="49.4">+5</text>
<text x="241.6" y="53.9">VIN</text>
<text x="246.9" y="51.6">+5</text>
<text x="250.5" y="49.4">3.3V</text>
<text x="20.2" y="97.4">+5</text>
<text x="247.1" y="126">+5</text>
<text x="96.4" y="131.7">VUSB</text>
<text x="136" y="161.4">3.3V</text>
<text x="86.6" y="163.7">+5</text>
</g>
<g font-size="2.1" fill="#800000">
<text x="55.4" y="42.5">MISO/D14</text>
<text x="55.4" y="44.8">SCK/D15</text>
<text x="55.4" y="47.1">RESET</text>
<text x="89.8" y="44.8">MOSI</text>
<text x="199.7" y="58.5">D0/RX</text>
<text x="199.7" y="56.2">D1/TX</text>
<text x="103.5" y="65.4">AGND</text>
<text x="199.7" y="60.8">RESET</text>
<text x="199.7" y="65.4">D2</text>
<text x="234.1" y="65.4">SCK/D15</text>
<text x="234.1" y="60.8">RESET</text>
<text x="199.7" y="67.6">D3</text>
<text x="199.7" y="69.9">D4</text>
<text x="234.1" y="67.6">MISO/D14</text>
<text x="234.1" y="69.9">A5</text>
<text x="169.9" y="76.8">SCK/D15</text>
<text x="199.7" y="72.2">D5</text>
<text x="199.7" y="74.5">D6</text>
<text x="199.7" y="76.8">D7</text>
<text x="234.1" y="76.8">A2</text>
<text x="234.1" y="74.5">A3</text>
<text x="234.1" y="72.2">A4</text>
<text x="169.9" y="79.1">RXLED</text>
<text x="199.7" y="79.1">D8</text>
<text x="199.7" y="81.4">D9</text>
<text x="199.7" y="83.7">D10</text>
<text x="234.1" y="83.7">AREF</text>
<text x="234.1" y="81.4">A0</text>
<text x="234.1" y="79.1">A1</text>
<text x="98.9" y="88.2">AVCC</text>
<text x="199.7" y="85.9">D11</text>
<text x="199.7" y="88.2">D12</text>
<text x="234.1" y="88.2">D13</text>
<text x="169.9" y="90.5">D7</text>
<text x="94.4" y="101.9">AGND</text>
<text x="112.7" y="101.9">AREF</text>
<text x="20.4" y="116.2" transform="rotate(-90 20.4 116.2)">VUSB</text>
<text x="96.6" y="118">RD-</text>
<text x="71.5" y="120.3">RD-</text>
<text x="71.5" y="124.8">RD+</text>
<text x="96.6" y="120.3">RD+</text>
<text x="96.6" y="122.6">UGND</text>
<text x="244.3" y="122.6">D13</text>
<text x="37.7" y="132.2" transform="rotate(90 37.7 132.2)">UGND</text>
<text x="195.1" y="134">TXLED</text>
<text x="195.1" y="145.4">RXLED</text>
<text x="27.9" y="166">VIN</text>
</g>
</svg>
